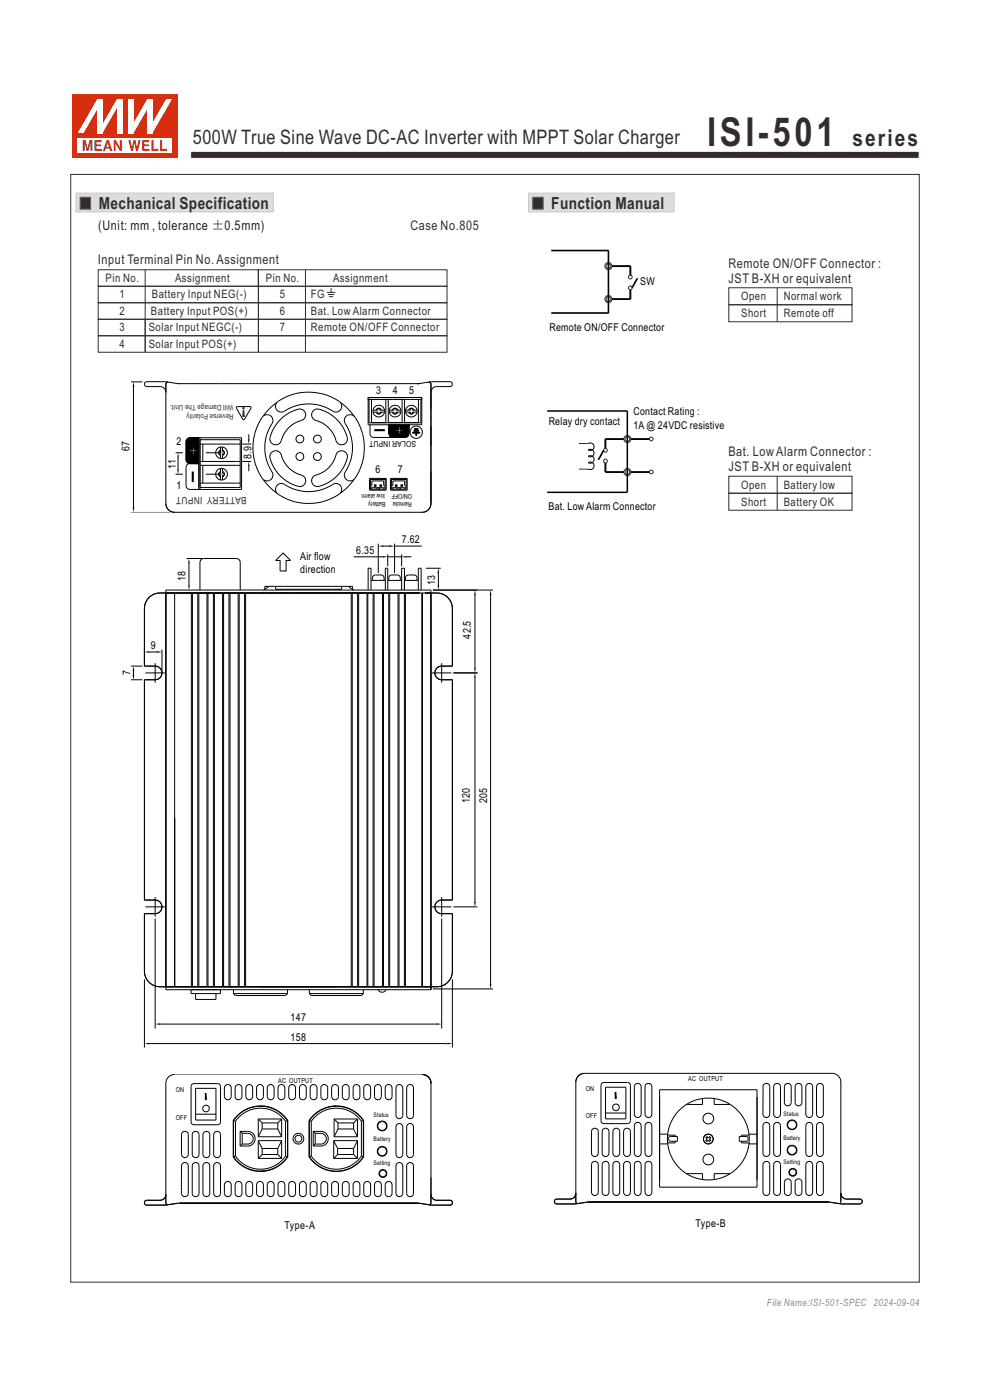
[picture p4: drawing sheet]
<svg xmlns="http://www.w3.org/2000/svg" width="210mm" height="297mm" viewBox="0 0 210 297" stroke-linecap="round" stroke-linejoin="round" font-family="sans-serif">
<path d="M16.1 41h41.9v4h-41.9z" fill-rule="evenodd" fill="#dcdddd" stroke="#c9caca" stroke-width=".21"/>
<path d="M17 41.8h2.2v2.6h-2.2z" fill-rule="evenodd" fill="#332c2b" stroke="#5f5d5d" stroke-width=".21"/>
<g fill="none" stroke="#000" stroke-width=".21">
<path d="M27.8 81h2.4M28.3 81.7v26.1M27.8 108.7h8.3M39.6 118.5h3.2M40.1 119.5v4.6M60 117.3l1.6 1.6h-.9v2.2h-1.3v-2.2h-.9zM75 118.1h6.2M80.2 115.3v6.3M81.3 115.8h1.6M82.3 117.6v2.5M82.3 118.1h2.9M83.7 115.3v6.3"/>
<path d="M83.7 115.8h5.8M85.2 117.6v2.5M86.2 118.1h1.1M31.7 138.3h1.6M31.7 126.7a3.3 3.3 0 0 1 2.2-.9h58.7a3.3 3.3 0 0 1 3.4 3.3v12.2h-2.3a1.45 1.45 0 0 0-1.5 1.5 1.45 1.45 0 0 0 1.5 1.4h2.3v46.7h-2.3a1.44 1.44 0 0 0-1.5 1.5 1.44 1.44 0 0 0 1.5 1.4h2.3v12.2a3.3 3.3 0 0 1-3.4 3.3h-58.7a3.3 3.3 0 0 1-3.3-3.3v-12.2h2.3a1.44 1.44 0 0 0 1.5-1.4 1.44 1.44 0 0 0-1.5-1.5h-2.3v-46.7h2.3a1.45 1.45 0 0 0 1.5-1.4 1.45 1.45 0 0 0-1.5-1.5h-2.3v-12.2a3.3 3.3 0 0 1 1.1-2.4zM34.4 137.8v4.5M37 125.8v83.5M40.6 125.8v83.5M40.8 125.8v83.5M42 125.8v83.5M42.2 125.8v83.5M42.4 125.2v-5.9a.84 .84 0 0 1 .8-.8h6.9a.82 .82 0 0 1 .9 .8v5.9"/>
<path d="M43.9 125.8v83.5M44.1 125.8v83.5M45.3 125.8v83.5M45.5 125.8v83.5M47.2 125.8v83.5M47.4 125.8v83.5M48.6 125.8v83.5M48.8 125.8v83.5M50.5 125.8v83.5M50.7 125.8v83.5M51.9 125.8v83.5M52.1 125.8v83.5"/>
<path d="M55.9 125.2h-20.7v84.8h56.2v-84.8h-32.7M55.9 125.2h2.8M56.2 125l-.3 .2M56.2 125v-.6h18.6v.6M57 124.4l-.8 .6M58.5 124.4l.1 .6M58.6 125l.1 .2M58.6 125h13.8M72.4 125l-.2 .2M72.4 124.4v.6M73.9 124.4l.9 .6M74.5 125.8v83.5"/>
<path d="M74.7 125.8v83.5M74.8 125l.3 .2M75.9 125.8v83.5M76.1 125.8v83.5M77.9 125.8v83.5M78 125.8v83.5M78.1 125.2v-4.7h.6v4.7M78.7 123.1h3M79 123.1a.81 .81 0 0 1 .7-1.1h1.1a.81 .81 0 0 1 .7 1.1M79.1 125.8v83.5M79.4 125.8v83.5M81.1 125.8v83.5"/>
<path d="M81.3 125.8v83.5M81.7 125.2v-4.7h.6v4.7M82.3 123.1h2.9M82.5 123.1a.81 .81 0 0 1 .6-1.1h1.2a.81 .81 0 0 1 .6 1.1M82.5 125.8v83.5M82.7 125.8v83.5M84.4 125.8v83.5M84.6 125.8v83.5M85.2 125.2v-4.7h.6v4.7M85.8 125.8v83.5M85.8 123.1h2.9M86 123.1a.81 .81 0 0 1 .6-1.1h1.2a.81 .81 0 0 1 .7 1.1"/>
<path d="M86 125.8v83.5M88.7 125.2v-4.7h.6v4.7M89.5 125.8v83.5M90.3 120.5h3.2M91.8 125.2h12.8M93 121.6v2.5M100.8 126.2v15.5M104.1 126.2v82.6M27.8 141.3h2.4M27.8 144.2h2.4M28.3 142v1.8M30.8 142.8h4.2"/>
<path d="M32.9 140.7v4.1M91.6 142.8h4.2M93.7 140.7v4.1M96.2 142.8h5.1M100.8 143.8v47.6M30.8 192.4h4.2M32.9 194.9v23.3M32.9 190.3v4.2M91.6 192.4h4.2M93.7 194.9v23.3M93.7 190.3v4.2M96.2 192.4h5.1"/>
<path d="M30.6 207.8v14.4M33.9 217.3h58.7M40.5 210v.8h6.3v-.8M41.5 210.8v1.2h4.3v-1.2M49.5 210.8h11.5M49.5 210v.8M49.5 210.8l.4 .4h10.7l.4-.4M61 210v.8M65.6 210.8h11.5M65.6 210v.8M65.6 210.8l.4 .4h10.7l.4-.4M77.1 210v.8"/>
<path d="M80.2 210a.94 .94 0 0 0 .9 .5 .94 .94 0 0 0 .8-.5M91.8 209.8h12.8M96 207.7v14.5M31.7 221.4h63.2"/>
</g>
<g fill="none" stroke="#332c2b" stroke-width=".21">
<path d="M20.8 57.2h34v3.5h-34zM30.8 57.2v17.5M54.8 57.2v3.5M54.8 57.2h40v3.5h-40zM64.8 57.2v17.5M20.8 60.7h34v3.5h-34zM20.8 64.2h34v3.5h-34zM20.8 67.7h34v3.5h-34zM20.8 71.2h34v3.5h-34zM54.8 60.7h40v3.5h-40zM54.8 64.2h40v3.5h-40zM54.8 67.7h40v3.5h-40z"/>
<path d="M54.8 71.2h40v3.5h-40zM69.3 62h1.8M69.6 62.5h1.3M69.8 62.9h.9M70.2 61.1v.9"/>
</g>
<path d="M112.1 41h30.9v4h-30.9z" fill-rule="evenodd" fill="#dcdddd" stroke="#c9caca" stroke-width=".21"/>
<path d="M113 41.8h2.2v2.6h-2.2z" fill-rule="evenodd" fill="#332c2b" stroke="#5f5d5d" stroke-width=".21"/>
<g fill="none" stroke="#332c2b" stroke-width=".21">
<path d="M154.6 61h26.1v3.7h-26.1zM154.6 64.7h26.1v3.6h-26.1zM164.9 61v7.2M154.6 101h26.1v3.6h-26.1zM154.6 104.6h26.1v3.6h-26.1zM164.9 101v7.2"/>
<circle cx="129.1" cy="56.5" r=".5"/>
<circle cx="129.1" cy="56.5" r=".75"/>
<circle cx="133.7" cy="58.8" r=".4"/>
<circle cx="129.1" cy="63.5" r=".5"/>
<circle cx="129.1" cy="63.5" r=".75"/>
<circle cx="133.7" cy="61.1" r=".4"/>
<circle cx="128.4" cy="97.8" r=".4"/>
<circle cx="128.4" cy="95.5" r=".4"/>
<circle cx="133.1" cy="93.1" r=".75"/>
<circle cx="133.1" cy="93.1" r=".5"/>
<circle cx="138.1" cy="93.1" r=".4"/>
<circle cx="133.1" cy="100.1" r=".75"/>
<circle cx="133.1" cy="100.1" r=".5"/>
<circle cx="138.1" cy="100.1" r=".4"/>
</g>
<g fill="none" stroke="#000" stroke-width=".21">
<path d="M116.9 53.2h12.2v13.2M129.8 56.5h4M133.7 56.5v1.9M135.2 59l-1.1 2M116.9 66.4h12.2M129.8 63.5h4M133.7 61.5v1.9M35.6 81.1l-.3 .1-.1 .3v25.3a1.85 1.85 0 0 0 1.8 1.9M35.6 81.1l-4.5-.1a.52 .52 0 0 0-.5 .5 .52 .52 0 0 0 .5 .5h2.8a1.24 1.24 0 0 1 1.3 1.2M35.6 81.1l2.2 .3h51l2.1-.3M40.2 92.9h11v10.9h-9.1v-10.9M42.4 94.2v4.5h8.6"/>
<path d="M42.4 92.9v1.3M42.4 97.9h8.6M42.4 94.2h8.6M43 94.2v3.7M43 98.7v3.8M46.4 96.3l.4 .3M46.4 95.8v.5M46.4 96.3h.4v1M46.8 95.5l-.4 .3M46.8 97.3h.4M46.8 99.4h.4M46.8 94.8a1.24 1.24 0 0 0-1 1.3 1.24 1.24 0 0 0 1 1.2"/>
<path d="M46.8 99.4a1.24 1.24 0 0 0-1 1.2 1.24 1.24 0 0 0 1 1.2M46.8 94.8h.4M46.8 94.8v1h-.4M46.8 99.4v1h-.4M47.2 95.5l.4 .3M47.2 94.8a1.24 1.24 0 0 1 1 1.3 1.24 1.24 0 0 1-1 1.2M47.2 99.4a1.24 1.24 0 0 1 1 1.2 1.24 1.24 0 0 1-1 1.2M47.2 94.8v1h.4M47.2 99.4v1h.4M47.6 95.8v.5M47.6 96.3l-.4 .3M47.6 96.3h-.4v1"/>
<path d="M55.8 88.3a1.24 1.24 0 0 1 1.7 0 1.24 1.24 0 0 1 .2 1.6 9.5 9.5 0 0 0 .1 10.5 1.23 1.23 0 0 1-.5 1.4 1.23 1.23 0 0 1-1.5-.1M55.8 88.3a11.4 11.4 0 0 0 0 13.4M57.6 96a1.3 1.3 0 0 1 1.4-.3 1.3 1.3 0 0 1 .8 1.2 6.6 6.6 0 0 0 4.6 4.1 1.28 1.28 0 0 1 .2 1.8 1.28 1.28 0 0 1-1.8 .2 8.1 8.1 0 0 1-5.5-6.3zM58.7 85.4a11.5 11.5 0 0 1 13.5 0M58.7 85.4a1.24 1.24 0 0 0 0 1.6 1.24 1.24 0 0 0 1.7 .2 9.4 9.4 0 0 1 10.5 .2 1.24 1.24 0 0 0 1.4-.5 1.24 1.24 0 0 0-.1-1.5M58.7 85.4l-1.7 1.5-1.2 1.4M59.6 88.8a7.3 7.3 0 0 1 4.2-2 1.28 1.28 0 0 1 1 1.4 1.28 1.28 0 0 1-1.3 1.1 6.2 6.2 0 0 0-4 4.5 1.28 1.28 0 0 1-1.7 .3 1.28 1.28 0 0 1-.4-1.7 8.6 8.6 0 0 1 2.2-3.6zM66.5 87.1a1.63 1.63 0 0 1 2.1 0 8.1 8.1 0 0 1 5.1 6.2 1.28 1.28 0 0 1-1.4 1.1 1.28 1.28 0 0 1-1.2-1.3 6.6 6.6 0 0 0-4.6-4.1 1.25 1.25 0 0 1 0-1.9zM72.2 85.4l1.4 1.1 1.5 1.8M75.1 88.3a11.4 11.4 0 0 1 0 13.4M75.1 88.3a1.24 1.24 0 0 0-1.6 0 1.24 1.24 0 0 0-.2 1.6 9.7 9.7 0 0 1-.2 10.7 1.24 1.24 0 0 0 .6 1.3 1.24 1.24 0 0 0 1.4-.2M78.1 84.3h11.4v5.8h-11.4z"/>
<path d="M78.5 90.1v1.9a.82 .82 0 0 0 .8 .8h6.6a.82 .82 0 0 0 .8-.8M90.9 81.1l.4 .1 .1 .3v25.3a1.85 1.85 0 0 1-1.9 1.9h-52.5M90.9 81.1l4.5-.1a.52 .52 0 0 1 .6 .5 .52 .52 0 0 1-.6 .5h-2.8a1.24 1.24 0 0 0-1.2 1.2M116.1 87.2h17l-.1 17.2h-16.9M122.8 94.1h2a.81 .81 0 0 1 1.2 .7 .81 .81 0 0 1-1.2 .6 .81 .81 0 0 1 1.2 .7 .81 .81 0 0 1-1.2 .7 .81 .81 0 0 1 1.2 .7 .81 .81 0 0 1-1.2 .6 .81 .81 0 0 1 1.2 .7 .81 .81 0 0 1-1.2 .7M122.8 99.5h2M128 95.5l-1.1 2M128.4 93.1h3.9M128.4 93.1v2M128.4 98.2v1.9M133.8 93.1h3.9M42.4 103.4h8.6v-10.1h-8.6v10.5"/>
<path d="M42.4 102.5h8.6M46.4 100.8l.4 .4M46.4 100.4v.4M46.4 100.8h.4v1M46.8 100l-.4 .4M46.8 101.8h.4M47.2 100l.4 .4M47.6 100.8l-.4 .4M47.6 100.4v.4M47.6 100.8h-.4v1M55.8 101.7l1.2 1.4 1.7 1.5M58.7 104.6a1.24 1.24 0 0 1 0-1.6 1.24 1.24 0 0 1 1.7-.2 9.4 9.4 0 0 0 10.5-.2 1.23 1.23 0 0 1 1.4 .5 1.23 1.23 0 0 1-.1 1.5"/>
<path d="M58.7 104.6a11.4 11.4 0 0 0 13.5 0M66.5 101a6.9 6.9 0 0 0 5-4.9 1.28 1.28 0 0 1 1.7-.2 1.28 1.28 0 0 1 .3 1.7 8.1 8.1 0 0 1-6.4 5.6 1.25 1.25 0 0 1-1-.9 1.25 1.25 0 0 1 .4-1.3zM75.1 101.7l-1.1 1.4-1.8 1.5M78.4 101.5h3.5v2.5h-3.5zM78.4 101.7h3.5M78.6 101.7v2.1h3.1v-2.1M78.6 103.1h.3v-1.1h2.5v1.1h.3M78.6 103.5h3.1M78.9 103.5v.3M79.8 103.5v.3M80.5 103.5v.3M81.4 103.5v.3"/>
<path d="M82.8 101.5h3.6v2.5h-3.6zM82.8 101.7h3.6M83 103.5h3.2M83 103.1h.3v-1.1h2.5l.1 1.1h.3M83 101.7v2.1h3.2v-2.1M83.3 103.5v.3M84.3 103.5v.3M84.9 103.5v.3M85.9 103.5v.3M128.4 100.1h3.9M133.8 100.1h3.9M37 227.9a1.86 1.86 0 0 0-1.8 1.9v25.4l.1 .3 .4 .1"/>
<path d="M40.7 230.1l.4-.2h5l.5 .2 .2 .4v7.5l-.3 .5-.3 .1h-5.1l-.5-.2-.1-.4v-7.5zM41.5 230.9h4.3v6.7h-4.3zM41.5 236.4h4.3M47.8 230.3a.72 .72 0 0 1 .8-.2 .72 .72 0 0 1 .4 .7v1.8a.72 .72 0 0 1-.7 .7 .72 .72 0 0 1-.7-.7v-1.8zM49.5 238.2h.1M49.5 237.7v7.7M49.5 237.7l.4 .2M49.9 237.9a6.5 6.5 0 0 1 10.7 0M49.9 237.9v7.4M50.1 230.3a.72 .72 0 0 1 .8-.2 .72 .72 0 0 1 .4 .7v1.8a.72 .72 0 0 1-.7 .7 .72 .72 0 0 1-.7-.7v-1.9zM50.3 236.8a6.9 6.9 0 0 1 10.7 .9v7.7a6.9 6.9 0 0 1-11.5 0v-7.7zM51.2 232.8v.1"/>
<path d="M51.2 235.9v.1M52.3 230.3a.72 .72 0 0 1 .8-.2 .72 .72 0 0 1 .5 .7v1.8a.72 .72 0 0 1-.7 .7 .72 .72 0 0 1-.8-.7v-1.8zM54.7 230.3a.73 .73 0 0 1 .7-.2 .73 .73 0 0 1 .5 .7v1.8a.72 .72 0 0 1-.8 .7 .72 .72 0 0 1-.7-.7v-1.9zM54.8 237.4l.8 .8M54.8 237.4v3.8M54.8 237.4h4.9M55.3 234.7a6.9 6.9 0 0 0-5.8 3M55.3 234.7a6.9 6.9 0 0 1 5.7 3M55.3 234.7h.9M55.6 238.2v1.3M55.6 238.2h3.3M55.6 239.5l-.8 1.7"/>
<path d="M55.6 239.5h3.3M56.9 230.3a.72 .72 0 0 1 .8-.2 .72 .72 0 0 1 .4 .7v1.8a.72 .72 0 0 1-.7 .7 .72 .72 0 0 1-.7-.7v-1.9zM58.9 238.2v1.3M58.9 239.5l.8 1.7M59.2 230.3a.73 .73 0 0 1 .8-.2 .73 .73 0 0 1 .4 .7v1.8a.72 .72 0 0 1-.7 .7 .72 .72 0 0 1-.7-.7v-1.9zM59.7 237.4v3.8M59.7 237.4l-.8 .8M60.6 237.9v7.4M61 237.7v7.7M61 237.7l-.4 .2M61.5 230.3a.72 .72 0 0 1 .8-.2 .72 .72 0 0 1 .4 .7v1.8a.72 .72 0 0 1-.7 .7 .72 .72 0 0 1-.8-.7l.1-1.9zM63.8 230.3a.72 .72 0 0 1 .7-.2 .72 .72 0 0 1 .5 .7v1.8a.72 .72 0 0 1-.8 .7 .72 .72 0 0 1-.7-.7v-1.9z"/>
<path d="M65.6 237.7v7.7M65.6 237.7l.4 .2M66 237.9a6.5 6.5 0 0 1 10.7 0M66 237.9v7.4M66 230.3a.72 .72 0 0 1 .8-.2 .72 .72 0 0 1 .4 .7v1.8a.72 .72 0 0 1-.7 .7 .72 .72 0 0 1-.7-.7v-1.9zM66.3 236.7a6.9 6.9 0 0 1 10.8 1v7.7a6.9 6.9 0 0 1-11.5 0v-7.7zM68.2 230.3a.72 .72 0 0 1 .8-.2 .72 .72 0 0 1 .5 .7v1.8a.72 .72 0 0 1-.7 .7 .72 .72 0 0 1-.7-.7v-1.8zM70.4 234.7h1M70.6 230.3a.72 .72 0 0 1 .8-.2 .72 .72 0 0 1 .4 .7v1.8a.72 .72 0 0 1-.7 .7 .72 .72 0 0 1-.8-.7l.1-1.9zM70.9 237.4h4.9M70.9 237.4l.8 .8M70.9 237.4v3.8"/>
<path d="M71.4 234.7a6.9 6.9 0 0 1 5.7 3M71.4 234.7a6.9 6.9 0 0 0-5.8 3M71.7 238.2h3.3M71.7 238.2v1.3M71.7 239.5h3.3M71.7 239.5l-.8 1.7M72.9 230.3a.72 .72 0 0 1 .7-.2 .72 .72 0 0 1 .5 .7v1.8a.72 .72 0 0 1-.8 .7 .72 .72 0 0 1-.7-.7v-1.9zM75 238.2v1.3M75 239.5l.8 1.7M75.1 230.3a.72 .72 0 0 1 .8-.2 .72 .72 0 0 1 .4 .7v1.8a.72 .72 0 0 1-.7 .7 .72 .72 0 0 1-.7-.7v-1.9zM75.8 237.4l-.8 .8M75.8 237.4v3.8"/>
<path d="M76.7 237.9v7.4M77.1 238.2h.1M77.1 237.7v7.7M77.1 237.7l-.4 .2M77.4 230.3a.72 .72 0 0 1 .8-.2 .72 .72 0 0 1 .4 .7v1.8a.72 .72 0 0 1-.7 .7 .72 .72 0 0 1-.7-.7v-1.9zM79.7 230.3a.72 .72 0 0 1 .8-.2 .72 .72 0 0 1 .4 .7v1.8a.72 .72 0 0 1-.7 .7 .72 .72 0 0 1-.8-.7l.1-1.9zM81.9 230.3a.72 .72 0 0 1 .8-.2 .72 .72 0 0 1 .5 .7v1.8a.72 .72 0 0 1-.8 .7 .72 .72 0 0 1-.7-.7v-1.8zM84.2 230.3a.73 .73 0 0 1 .8-.2 .73 .73 0 0 1 .4 .7v5.8a.72 .72 0 0 1-.7 .7 .72 .72 0 0 1-.7-.7v-5.9zM84.2 238.5a.73 .73 0 0 1 .8-.1 .73 .73 0 0 1 .4 .7v5.8a.72 .72 0 0 1-.7 .7 .72 .72 0 0 1-.7-.7v-5.9zM86.5 230.3a.72 .72 0 0 1 .8-.2 .72 .72 0 0 1 .4 .7v5.8a.72 .72 0 0 1-.7 .7 .72 .72 0 0 1-.7-.7v-5.8zM86.5 238.5a.72 .72 0 0 1 .8-.1 .72 .72 0 0 1 .4 .7v5.8a.72 .72 0 0 1-.7 .7 .72 .72 0 0 1-.7-.7v-5.8zM89.6 227.9a1.86 1.86 0 0 1 1.8 1.9"/>
<path d="M91.4 229.8v25.4l-.1 .3-.3 .1M125.7 239.5a.73 .73 0 0 1 .8-.1 .73 .73 0 0 1 .4 .7v4.5a.72 .72 0 0 1-.7 .7 .72 .72 0 0 1-.7-.7v-4.6zM127.7 229.8l.4-.2h5l.5 .3 .1 .4v7.4l-.2 .5-.4 .2h-5l-.5-.3-.1-.4v-7.4zM127.9 239.6a.72 .72 0 0 1 .8-.2 .72 .72 0 0 1 .5 .7v4.5a.72 .72 0 0 1-.7 .7 .72 .72 0 0 1-.8-.7v-4.5zM128.4 230.6h4.4v6.8h-4.4zM128.4 236.1h4.4M130.3 239.5a.73 .73 0 0 1 .7-.1 .73 .73 0 0 1 .5 .7v4.5a.72 .72 0 0 1-.8 .7 .72 .72 0 0 1-.7-.7v-4.6zM132.5 239.5a.73 .73 0 0 1 .8-.1 .73 .73 0 0 1 .4 .7v4.5a.72 .72 0 0 1-.7 .7 .72 .72 0 0 1-.7-.7v-4.5zM134.8 230a.73 .73 0 0 1 .8-.1 .73 .73 0 0 1 .4 .7v5.7a.72 .72 0 0 1-.7 .8 .72 .72 0 0 1-.7-.8v-5.8zM134.8 238.3a.73 .73 0 0 1 .8-.1 .73 .73 0 0 1 .4 .6v5.8a.72 .72 0 0 1-.7 .7 .72 .72 0 0 1-.7-.7v-5.9zM137.1 230a.72 .72 0 0 1 .7-.1 .72 .72 0 0 1 .5 .7v5.7a.72 .72 0 0 1-.8 .8 .72 .72 0 0 1-.7-.8v-5.7zM137.1 238.3a.72 .72 0 0 1 .7-.1 .72 .72 0 0 1 .5 .6v5.8a.72 .72 0 0 1-.8 .7 .72 .72 0 0 1-.7-.7v-5.8z"/>
<path d="M139.9 231.2h20.7v20.6h-20.7zM149 233v1.3h-3.3M151.5 233v1.3h3.3M162 238.4a.72 .72 0 0 1 .8-.3 .72 .72 0 0 1 .5 .7v5.8a.72 .72 0 0 1-.7 .7 .72 .72 0 0 1-.8-.7v-5.8zM162.1 230a.72 .72 0 0 1 .8-.1 .72 .72 0 0 1 .4 .7v5.7a.72 .72 0 0 1-.7 .8 .72 .72 0 0 1-.8-.8v-5.7zM164.4 230a.73 .73 0 0 1 .7-.1 .73 .73 0 0 1 .5 .7v5.7a.72 .72 0 0 1-.8 .8 .72 .72 0 0 1-.7-.8v-5.8zM164.4 238.3a.73 .73 0 0 1 .7-.1 .73 .73 0 0 1 .5 .6v5.8a.72 .72 0 0 1-.8 .7 .72 .72 0 0 1-.7-.7v-5.9zM166.6 230.1a.73 .73 0 0 1 .8-.2 .73 .73 0 0 1 .4 .7v3.3a.72 .72 0 0 1-.7 .7 .72 .72 0 0 1-.7-.7v-3.3zM168.8 230.1a.72 .72 0 0 1 .8-.2 .72 .72 0 0 1 .5 .7v3.3a.72 .72 0 0 1-.7 .7 .72 .72 0 0 1-.7-.7v-3.4zM171.1 238.4a.72 .72 0 0 1 .8-.3 .72 .72 0 0 1 .5 .7v5.8a.72 .72 0 0 1-.7 .7 .72 .72 0 0 1-.8-.7v-5.8zM171.2 230a.72 .72 0 0 1 .8-.1 .72 .72 0 0 1 .4 .7v5.7a.72 .72 0 0 1-.7 .8 .72 .72 0 0 1-.8-.8v-5.7zM173.4 238.4a.72 .72 0 0 1 .8-.3 .72 .72 0 0 1 .4 .7v5.8a.72 .72 0 0 1-.7 .7 .72 .72 0 0 1-.7-.7v-5.8z"/>
<path d="M173.5 230a.72 .72 0 0 1 .7-.1 .72 .72 0 0 1 .4 .7v5.7a.72 .72 0 0 1-.7 .8 .72 .72 0 0 1-.7-.8v-5.7zM178.4 229.6a1.86 1.86 0 0 0-1.9-1.9h-52.5a1.86 1.86 0 0 0-1.9 1.9v25.4l.2 .2 .3 .1M178.4 229.5v25.4l-.2 .3-.3 .1M35.2 253.4l-.3 .7-.6 .5h-3.1a.51 .51 0 0 0-.6 .5 .51 .51 0 0 0 .6 .6l4.5-.1M35.7 255.6l2.1-.4h51l2.2 .4M38.7 246.9a.72 .72 0 0 1 .8-.2 .72 .72 0 0 1 .4 .6v5.8a.72 .72 0 0 1-.7 .8 .72 .72 0 0 1-.7-.8v-5.8zM38.8 240.2a.72 .72 0 0 1 .7-.1 .72 .72 0 0 1 .4 .6v4.2a.72 .72 0 0 1-.7 .7 .72 .72 0 0 1-.7-.7v-4.2zM40.9 246.9a.72 .72 0 0 1 .9-.2 .72 .72 0 0 1 .4 .6v5.8a.72 .72 0 0 1-.7 .8 .72 .72 0 0 1-.7-.8v-5.8zM41 240.2a.72 .72 0 0 1 .8-.1 .72 .72 0 0 1 .4 .6v4.2a.72 .72 0 0 1-.7 .7 .72 .72 0 0 1-.7-.7v-4.2zM43.2 246.9a.72 .72 0 0 1 .8-.2 .72 .72 0 0 1 .5 .6v5.8a.72 .72 0 0 1-.7 .8 .72 .72 0 0 1-.8-.8v-5.8zM43.3 240.2a.72 .72 0 0 1 .8-.1 .72 .72 0 0 1 .4 .6v4.2a.72 .72 0 0 1-.7 .7 .72 .72 0 0 1-.8-.7v-4.2zM45.5 246.9a.72 .72 0 0 1 .8-.2 .72 .72 0 0 1 .5 .6v5.8a.72 .72 0 0 1-.8 .8 .72 .72 0 0 1-.7-.8v-5.8z"/>
<path d="M45.6 240.2a.72 .72 0 0 1 .7-.1 .72 .72 0 0 1 .5 .6v4.2a.72 .72 0 0 1-.8 .7 .72 .72 0 0 1-.7-.7v-4.2zM47.9 250.8a.72 .72 0 0 1 .7-.1 .72 .72 0 0 1 .4 .7v1.7a.72 .72 0 0 1-.7 .8 .72 .72 0 0 1-.7-.8v-1.8zM49.5 244.9h.1M49.5 245.4a6.9 6.9 0 0 0 11.5 0M49.9 245.3a6.5 6.5 0 0 0 10.7 0M49.9 245.3l-.4 .1M50.1 250.8a.72 .72 0 0 1 .8-.1 .72 .72 0 0 1 .4 .7v1.7a.72 .72 0 0 1-.7 .8 .72 .72 0 0 1-.7-.8v-1.8zM50.9 240h1.7a1.55 1.55 0 0 1 1.5 1.6 1.55 1.55 0 0 1-1.5 1.5h-1.7M50.9 240l.5 .4M50.9 240v3.1M51.4 240.4h1.2a1.14 1.14 0 0 1 1.1 1.2 1.14 1.14 0 0 1-1.1 1.1h-1.2M51.4 242.7l-.5 .4"/>
<path d="M51.4 240.4v2.3M52.3 250.9a.73 .73 0 0 1 .8-.2 .73 .73 0 0 1 .5 .7v1.7a.72 .72 0 0 1-.7 .8 .72 .72 0 0 1-.8-.8v-1.7zM54.7 250.8a.73 .73 0 0 1 .8-.1 .73 .73 0 0 1 .4 .7v1.7a.72 .72 0 0 1-.8 .8 .72 .72 0 0 1-.7-.8v-1.8zM54.8 242v3.7M54.8 242l.8 1.6M54.8 245.7h4.9M54.8 241.2h4.9M54.8 242h4.9M55.3 248.5h.9M55.6 243.6v1.3M55.6 244.9l-.8 .8M55.6 243.6h3.3"/>
<path d="M55.6 244.9h3.3M56.9 250.8a.72 .72 0 0 1 .8-.1 .72 .72 0 0 1 .4 .7v1.7a.72 .72 0 0 1-.7 .8 .72 .72 0 0 1-.7-.8v-1.8zM58.9 243.6v1.3M58.9 244.9l.8 .8M59.2 250.8a.73 .73 0 0 1 .8-.1 .73 .73 0 0 1 .4 .7v1.7a.72 .72 0 0 1-.7 .8 .72 .72 0 0 1-.7-.8v-1.8zM59.7 242v3.7M59.7 242l-.8 1.6M60.6 245.3l.4 .1M61.5 250.8a.72 .72 0 0 1 .8-.1 .72 .72 0 0 1 .4 .7v1.7a.72 .72 0 0 1-.7 .8 .72 .72 0 0 1-.8-.8l.1-1.8zM63.8 250.8a.72 .72 0 0 1 .7-.1 .72 .72 0 0 1 .5 .7v1.7a.72 .72 0 0 1-.8 .8 .72 .72 0 0 1-.7-.8v-1.8zM65.6 245.4a6.9 6.9 0 0 0 11.5 0M66 245.3a6.5 6.5 0 0 0 10.7 0"/>
<path d="M66 245.3l-.4 .1M66 250.8a.72 .72 0 0 1 .8-.1 .72 .72 0 0 1 .4 .7v1.7a.72 .72 0 0 1-.7 .8 .72 .72 0 0 1-.7-.8v-1.8zM66.4 240h1.7a1.55 1.55 0 0 1 1.5 1.6 1.55 1.55 0 0 1-1.5 1.5h-1.7M66.4 240l.5 .4M66.4 240v3.1M66.9 240.4h1.2a1.14 1.14 0 0 1 1.1 1.2 1.14 1.14 0 0 1-1.1 1.1h-1.2M66.9 240.4v2.3M66.9 242.7l-.5 .4M68.3 250.8a.72 .72 0 0 1 .8-.1 .72 .72 0 0 1 .4 .7v1.7a.72 .72 0 0 1-.7 .8 .72 .72 0 0 1-.7-.8v-1.8zM70.6 250.8a.72 .72 0 0 1 .8-.1 .72 .72 0 0 1 .4 .7v1.7a.72 .72 0 0 1-.7 .8 .72 .72 0 0 1-.8-.8l.1-1.8zM70.8 245.7h5M70.8 242l.8 1.6"/>
<path d="M70.8 242h5M70.8 242v3.7M70.9 241.2h4.9M71.6 243.6h3.4M71.6 244.9h3.4M71.6 244.9l-.8 .8M71.6 243.6v1.3M72.9 250.8a.72 .72 0 0 1 .7-.1 .72 .72 0 0 1 .5 .7v1.7a.72 .72 0 0 1-.8 .8 .72 .72 0 0 1-.7-.8v-1.8zM75 243.6v1.3M75 244.9l.8 .8M75.1 250.8a.72 .72 0 0 1 .8-.1 .72 .72 0 0 1 .4 .7v1.7a.72 .72 0 0 1-.7 .8 .72 .72 0 0 1-.7-.8v-1.8zM75.8 242v3.7"/>
<path d="M75.8 242l-.8 1.6M76.7 245.3l.4 .1M77.1 244.9h.1M77.4 250.8a.72 .72 0 0 1 .8-.1 .72 .72 0 0 1 .4 .7v1.7a.72 .72 0 0 1-.7 .8 .72 .72 0 0 1-.7-.8v-1.8zM79.7 250.8a.72 .72 0 0 1 .8-.1 .72 .72 0 0 1 .4 .7v1.7a.72 .72 0 0 1-.7 .8 .72 .72 0 0 1-.8-.8l.1-1.8zM81.9 250.9a.73 .73 0 0 1 .8-.2 .73 .73 0 0 1 .5 .7v1.7a.72 .72 0 0 1-.8 .8 .72 .72 0 0 1-.7-.8v-1.7zM84.2 246.9a.72 .72 0 0 1 .8-.2 .72 .72 0 0 1 .4 .6v5.8a.72 .72 0 0 1-.7 .8 .72 .72 0 0 1-.7-.8v-5.9zM86.4 246.9a.72 .72 0 0 1 .8-.2 .72 .72 0 0 1 .5 .6v5.8a.72 .72 0 0 1-.7 .8 .72 .72 0 0 1-.7-.8v-5.8zM91.4 253.4l.3 .7 .6 .5h3.2a.51 .51 0 0 1 .5 .5 .51 .51 0 0 1-.5 .6l-4.5-.1M122.1 253.1l-.3 .9-.6 .4h-3.1a.52 .52 0 0 0-.5 .5 .52 .52 0 0 0 .5 .5l4.5-.1M122.6 255.3l2.1-.3h51.1l2.1 .3M125.6 246.6a.73 .73 0 0 1 .8-.2 .73 .73 0 0 1 .5 .7v5.8a.72 .72 0 0 1-.7 .7 .72 .72 0 0 1-.7-.7v-5.9z"/>
<path d="M127.9 246.6a.73 .73 0 0 1 .8-.2 .73 .73 0 0 1 .5 .7v5.8a.72 .72 0 0 1-.7 .7 .72 .72 0 0 1-.8-.7v-5.8zM130.2 246.6a.73 .73 0 0 1 .8-.2 .73 .73 0 0 1 .5 .7v5.8a.72 .72 0 0 1-.8 .7 .72 .72 0 0 1-.7-.7v-5.9zM132.5 246.6a.73 .73 0 0 1 .8-.2 .73 .73 0 0 1 .4 .7v5.8a.72 .72 0 0 1-.7 .7 .72 .72 0 0 1-.7-.7v-5.8zM134.8 246.6a.73 .73 0 0 1 .8-.2 .73 .73 0 0 1 .4 .7v5.8a.72 .72 0 0 1-.7 .7 .72 .72 0 0 1-.7-.7v-5.9zM137.1 246.6a.72 .72 0 0 1 .7-.2 .72 .72 0 0 1 .5 .7v5.8a.72 .72 0 0 1-.8 .7 .72 .72 0 0 1-.7-.7v-5.8zM139.9 240.6h1.7M139.9 242.7h1.7M141.6 240.8h1.6v.3M142 241.2l1.7-.1v1h-1.7l-.2-.4zM143.2 242.1v.4h-1.6M145.7 249h3.3v1.2M150 241.1l.3 .3 .2-.3 .3 .3-.3 .2 .3 .3-.3 .2-.2-.2-.3 .2-.3-.2 .3-.3-.3-.2z"/>
<path d="M154.8 249h-3.3v1.2M156.8 241.1h1.6l.3 .3v.4l-.3 .3h-1.6zM157.3 242.1v.4h1.6M158.9 240.6h1.7M158.9 242.7h1.7M158.9 240.8h-1.6v.3M162 246.6a.73 .73 0 0 1 .8-.2 .73 .73 0 0 1 .5 .7v5.8a.72 .72 0 0 1-.7 .7 .72 .72 0 0 1-.8-.7v-5.8zM164.3 246.6a.73 .73 0 0 1 .8-.2 .73 .73 0 0 1 .5 .7v5.8a.72 .72 0 0 1-.8 .7 .72 .72 0 0 1-.7-.7v-5.9zM166.6 250.3a.72 .72 0 0 1 .8-.2 .72 .72 0 0 1 .4 .7v2.1a.72 .72 0 0 1-.7 .7 .72 .72 0 0 1-.7-.7v-2.1zM168.8 250.3a.72 .72 0 0 1 .8-.2 .72 .72 0 0 1 .5 .7v2.1a.72 .72 0 0 1-.7 .7 .72 .72 0 0 1-.7-.7v-2.2zM171.1 246.6a.73 .73 0 0 1 .8-.2 .73 .73 0 0 1 .5 .7v5.8a.72 .72 0 0 1-.7 .7 .72 .72 0 0 1-.8-.7v-5.8zM173.4 246.6a.72 .72 0 0 1 .8-.2 .72 .72 0 0 1 .4 .7v5.8a.72 .72 0 0 1-.7 .7 .72 .72 0 0 1-.7-.7v-5.8z"/>
<path d="M178.4 253.1l.2 .8 .7 .5h3.1a.52 .52 0 0 1 .5 .5 .52 .52 0 0 1-.5 .5l-4.5-.1"/>
<circle cx="63.6" cy="93.1" r=".83"/>
<circle cx="63.6" cy="96.9" r=".83"/>
<circle cx="67.3" cy="93.1" r=".83"/>
<circle cx="67.3" cy="96.9" r=".83"/>
<circle cx="43.7" cy="235.2" r=".7"/>
<circle cx="81.1" cy="238.9" r="1.03"/>
<circle cx="81.1" cy="238.9" r=".93"/>
<circle cx="130.7" cy="234.9" r=".7"/>
<circle cx="150.3" cy="237.3" r="1.13"/>
<circle cx="168" cy="238.6" r="1.04"/>
<circle cx="168" cy="238.6" r=".93"/>
<circle cx="63.3" cy="241.6" r="1.14"/>
<circle cx="63.3" cy="241.6" r=".72"/>
<circle cx="81.1" cy="244.2" r="1.03"/>
<circle cx="81.1" cy="244.2" r=".93"/>
<circle cx="81.2" cy="248.9" r=".71"/>
<circle cx="81.2" cy="249" r=".83"/>
<circle cx="150.2" cy="241.6" r="8.7"/>
<circle cx="150.2" cy="241.6" r="1.03"/>
<circle cx="150.3" cy="246" r="1.13"/>
<circle cx="150.3" cy="241.6" r="1.03"/>
<circle cx="168" cy="244" r="1.03"/>
<circle cx="168" cy="244" r=".93"/>
<circle cx="168.2" cy="248.7" r=".7"/>
<circle cx="168.2" cy="248.7" r=".83"/>
</g>
<g fill="#000" stroke="#000" stroke-width=".21">
<path d="M39.7 93.1l.5-.2h1.9v5.4h-2l-.4-.2-.2-.5v-4.1z" fill-rule="evenodd"/>
<path d="M82.5 90.1h4.2v2l-.2 .4-.4 .2h-3.1l-.3-.2-.2-.5z" fill-rule="evenodd"/>
<path d="M43.6 232l.1 1.3z" fill-rule="evenodd"/>
<path d="M43.6 232l.1 1.3z" fill-rule="evenodd"/>
<path d="M43.6 232l.1 1.3z" fill-rule="evenodd"/>
<path d="M43.6 232l.1 1.3z" fill-rule="evenodd"/>
<path d="M130.5 231.8l.1 1.2z" fill-rule="evenodd"/>
<path d="M130.5 231.8l.1 1.2z" fill-rule="evenodd"/>
<path d="M130.5 231.8l.1 1.2z" fill-rule="evenodd"/>
<path d="M130.5 231.8l.1 1.2z" fill-rule="evenodd"/>
</g>
<path d="M37 227.9h52.7" fill="none" stroke="#000" stroke-width=".37"/>
<path d="M83.9 91.1h.6v-.7h.3v.7h.7v.3h-.7v.7h-.3v-.7h-.6z" fill-rule="evenodd" fill="#fefefe" stroke="#000" stroke-width=".21"/>
<g fill="none" stroke="#000" stroke-width=".21">
<path d="M40.3 98.3a.82 .82 0 0 0-.8 .9v3.8a.82 .82 0 0 0 .8 .8h1.8M40.3 92.9a.82 .82 0 0 0-.8 .8v3.8a.82 .82 0 0 0 .8 .8M40.3 98.3h1.8M40.9 94.8h.2v.7h.7v.2h-.7v.7h-.2v-.7h-.7v-.2h.7zM50.2 86.3h3v.3l-1.4 2.4-.3-.1-1.3-2.3zM78.1 84.7h11.4M78.3 84.7v5h11v-5M78.8 89.6h3M78.8 84.7v5M79.1 87a1.24 1.24 0 0 1 1.2-1 1.24 1.24 0 0 1 1.3 1M79.1 87.4a1.24 1.24 0 0 0 1.2 1.1 1.24 1.24 0 0 0 1.3-1.1M79.1 87v.4"/>
<path d="M79.1 87.4h1v.4M79.8 87.4l.3 .4M80.1 87.8h.5M80.1 86.6l-.3 .4M80.1 86.6h.5M80.1 86.6v.4h-1M80.6 86.6l.3 .4M80.6 86.6v.4h1M80.9 87.4l-.3 .4M81.6 87v.4M81.6 87.4h-1v.4M81.8 84.7v5"/>
<path d="M82.4 89.6h2.9M82.4 84.7v5M82.6 87a1.24 1.24 0 0 1 1.2-1 1.24 1.24 0 0 1 1.2 1M82.6 87.4a1.24 1.24 0 0 0 1.2 1.1 1.24 1.24 0 0 0 1.2-1.1M82.6 87v.4M82.6 87.4h1v.4M83.2 87.4l.4 .4M83.6 86.6h.4M83.6 87.8h.4M83.6 86.6l-.4 .4M83.6 86.6v.4h-1M84 86.6l.4 .4"/>
<path d="M84 86.6v.4h1M84.4 87.4l-.4 .4M85 87v.4M85 87.4h-1v.4M85.3 84.7v5M85.8 89.6h3M85.8 84.7v5M86 87a1.24 1.24 0 0 1 1.3-1 1.24 1.24 0 0 1 1.2 1M86 87.4a1.24 1.24 0 0 0 1.3 1.1 1.24 1.24 0 0 0 1.2-1.1M86 87v.4M86 87.4h1.1v.4M86.7 87.4l.4 .4"/>
<path d="M86.7 90.1v1.8a.74 .74 0 0 1-.6 .9h-3a.72 .72 0 0 1-.6-.9M86.8 90.1v1.9M87.1 86.6h.4M87.1 87.8h.4M87.1 86.6l-.4 .4M87.1 86.6v.4h-1.1M87.4 91.8h1.7M87.5 86.6l.3 .4M87.5 86.6v.4h1M87.7 91.4h1.2M87.8 91h1M87.8 87.4l-.3 .4"/>
<path d="M88.3 91.9v.6M88.5 87v.4M88.5 87.4h-1v.4M88.8 84.7v5"/>
<circle cx="88.3" cy="91.7" r="1.3"/>
</g>
<g fill="#000" stroke="#000" stroke-width=".21">
<path d="M40.1 98.3h2z" fill-rule="evenodd"/>
<path d="M40.1 98.3h2z" fill-rule="evenodd"/>
<path d="M40.1 92.9h2z" fill-rule="evenodd"/>
<path d="M40.3 92.9h1.8z" fill-rule="evenodd"/>
<path d="M82.5 90.1v2z" fill-rule="evenodd"/>
<path d="M82.5 90.1v1.8z" fill-rule="evenodd"/>
<path d="M86.7 90.1v2z" fill-rule="evenodd"/>
<path d="M86.7 90.1v2z" fill-rule="evenodd"/>
</g>
<g fill="#332c2b" stroke="#000" stroke-width=".21">
<path d="M85.1 102.9h.3v.3h-.3z" fill-rule="evenodd"/>
<path d="M80.6 102.9h.3v.3h-.3z" fill-rule="evenodd"/>
<path d="M83.9 102.9h.3v.3h-.3z" fill-rule="evenodd"/>
<path d="M79.4 102.9h.4v.3h-.4z" fill-rule="evenodd"/>
</g>
<path d="M37.2 96h1.6M37.8 97.1v2.5M43.6 96h3.4M51.4 97.9h1.9M51.4 94.2h1.9M52.8 92.1v1.1M52.8 98.9v1.1M37.2 100.6h1.6M43.6 100.6h3.4" fill="none" stroke="#000" stroke-width=".21"/>
<g fill="#000">
<path d="M28.3 81l.2 1.1h-.4zM37.6 99.6h.3l-.1 1zM37.8 96l.1 1.1h-.3zM52.8 97.9l.2 1h-.4zM52.6 93.2h.4l-.2 1zM28.1 107.6h.4l-.2 1.1zM40.1 118.5l.2 1h-.4zM81.2 118l1.1 .1-1.1 .2zM80.3 115.8l1-.1v.3zM82.7 115.7l1 .1-1 .2zM85.2 118.1l1-.1v.3zM30.6 138.3l1.1-.2v.4z"/>
<path d="M33.3 138.1l1.1 .2-1.1 .2zM39.9 124.1h.4l-.2 1.1zM93 120.5l.2 1.1h-.4zM92.8 124.1h.4l-.2 1.1zM100.8 125.2l.1 1h-.3zM104.1 125.2l.1 1h-.3zM28.1 143.2h.4l-.2 1zM28.3 141.3l.2 1.1h-.4zM100.6 141.7h.3l-.1 1.1zM100.8 142.7l.1 1.1h-.3zM100.6 191.3h.3l-.1 1.1zM32.9 217.3l1.1-.2v.3z"/>
<path d="M92.6 217.1l1.1 .2-1.1 .1zM103.9 208.8h.3l-.1 1zM30.6 221.4l1.1-.2v.4zM94.9 221.2l1.1 .2-1.1 .2z"/>
</g>
<path d="M40.4 32.1h154.6v1.5h-154.6z" fill-rule="evenodd" fill="#332c2b" stroke="#fefefe" stroke-width=".21"/>
<g fill="#332c2b" stroke="#332c2b" stroke-width=".21">
<path d="M51.6 87.1h.1l.1 1.2h-.3z" fill-rule="evenodd"/>
<circle cx="51.7" cy="86.6" r=".15"/>
</g>
<path d="M40.9 94.8h.2v.7h.7v.2h-.7v.7h-.2v-.7h-.7v-.2h.7z" fill-rule="evenodd" fill="#fefefe" stroke="#000" stroke-width=".21"/>
<path d="M15.4 20.1h22.2v13.4h-22.2z" fill-rule="evenodd" fill="#d62e0f"/>
<path d="M16.5 29.3h20v3.1h-20z" fill-rule="evenodd" fill="#fefefe"/>
<g fill="#d62e0f">
<path d="M27.2 29.8h.5l.3 1.6 .3-1.6h.4l.4 1.6 .3-1.6h.4l-.6 2.2h-.4l-.3-1.7-.3 1.7h-.4z" fill-rule="evenodd"/>
<path d="M30.2 29.8h1.5v.4h-1.1v.4h1v.4h-1v.6h1.1v.4h-1.5z" fill-rule="evenodd"/>
<path d="M32.1 29.8h.5v1.8h1v.4h-1.5z" fill-rule="evenodd"/>
<path d="M34 29.8h.4v1.8h1v.4h-1.4z" fill-rule="evenodd"/>
<path d="M17.5 29.8h.7l.4 1.7 .4-1.7h.6v2.2h-.4v-1.9l-.4 1.9h-.4l-.4-1.9v1.9h-.5z" fill-rule="evenodd"/>
<path d="M20 29.8h1.6v.4h-1.1v.4h1v.4h-1v.6h1.1v.4h-1.6z" fill-rule="evenodd"/>
<path d="M22.8 30.3l.3 .8h-.5zM22.6 29.8l-.8 2.2h.5l.1-.5h.8l.2 .5h.4l-.7-2.2z" fill-rule="evenodd"/>
<path d="M24.1 29.8h.5l.8 1.5v-1.5h.4v2.2h-.4l-.9-1.6v1.6h-.4z" fill-rule="evenodd"/>
</g>
<g fill="#fff">
<path d="M24.8 21h1.1v7.2h-1.1z" fill-rule="evenodd"/>
<path d="M24.8 21h1.1l-4.2 7.2h-1.1z" fill-rule="evenodd"/>
<path d="M20.6 21h1.1v7.2h-1.1z" fill-rule="evenodd"/>
<path d="M20.6 21h1.1v.3l-4 6.9h-1.3z" fill-rule="evenodd"/>
<path d="M31.2 21h1.1v7.2h-1.1z" fill-rule="evenodd"/>
<path d="M35.2 21h1.3l-4.2 7.2h-1.1v-.3z" fill-rule="evenodd"/>
<path d="M27.2 21h1.1v7.2h-1.1z" fill-rule="evenodd"/>
<path d="M31.2 21h1.1v.3l-4 6.9h-1.1v-.3z" fill-rule="evenodd"/>
</g>
<path d="M15 37h180v235h-180z" fill="none" stroke="#332c2b" stroke-width=".21"/>
<text font-size="8.5" fill="#332c2b" x="150" y="31">ISI-501</text>
<text font-size="4.9" fill="#332c2b" x="180.8" y="31">series</text>
<text font-size="4.2" fill="#332c2b" x="40.9" y="30.6">500W True Sine Wave DC-AC Inverter with MPPT Solar Charger</text>
<g font-size="3.5" fill="#332c2b">
<text x="20.9" y="44.3">Mechanical Specification</text>
<text x="116.9" y="44.3">Function Manual</text>
</g>
<g font-size="3.5">
<text x="81.5" y="91.8" transform="rotate(-180 81.5 91.8)">_</text>
<text x="40.3" y="102.1" transform="rotate(-90 40.3 102.1)">_</text>
</g>
<text font-size="2.8" fill="#231f20" x="20.8" y="48.7">(Unit: mm , tolerance ±0.5mm)</text>
<g font-size="2.8" fill="#332c2b">
<text x="87" y="48.7">Case No.805</text>
<text x="20.8" y="56.1">Input Terminal Pin No. Assignment</text>
<text x="154.5" y="60">JST B-XH or equivalent</text>
<text x="154.5" y="56.8">Remote ON/OFF Connector :</text>
<text x="154.5" y="100">JST B-XH or equivalent</text>
<text x="154.5" y="96.8">Bat. Low Alarm Connector :</text>
</g>
<g font-size="2.5" fill="#332c2b">
<text x="22.4" y="59.8">Pin No.</text>
<text x="37.1" y="59.8">Assignment</text>
<text x="56.4" y="59.8">Pin No.</text>
<text x="70.6" y="59.8">Assignment</text>
<text x="25.4" y="63.3">1</text>
<text x="32.2" y="63.3">Battery Input NEG(-)</text>
<text x="59.4" y="63.3">5</text>
<text x="65.9" y="63.3">FG</text>
<text x="157.2" y="63.7">Open</text>
<text x="166.2" y="63.7">Normal work</text>
<text x="25.4" y="66.8">2</text>
<text x="25.4" y="70.3">3</text>
<text x="31.5" y="70.3">Solar Input NEGC(-)</text>
<text x="32" y="66.8">Battery Input POS(+)</text>
<text x="59.4" y="66.8">6</text>
<text x="59.4" y="70.3">7</text>
<text x="65.9" y="66.8">Bat. Low Alarm Connector</text>
<text x="65.9" y="70.3">Remote ON/OFF Connector</text>
<text x="157.2" y="67.3">Short</text>
<text x="166.2" y="67.3">Remote off</text>
<text x="25.4" y="73.8">4</text>
<text x="31.5" y="73.8">Solar Input POS(+)</text>
<text x="157.2" y="103.7">Open</text>
<text x="157.2" y="107.3">Short</text>
<text x="166.2" y="107.3">Battery OK</text>
<text x="166.2" y="103.7">Battery low</text>
</g>
<g font-size="2.3">
<text x="135.8" y="60.5">SW</text>
<text x="116.6" y="70.2">Remote ON/OFF Connector</text>
<text x="79.8" y="83.6">3</text>
<text x="83.3" y="83.6">4</text>
<text x="86.8" y="83.6">5</text>
<text x="134.4" y="88.1">Contact Rating :</text>
<text x="27.5" y="95.6" transform="rotate(-90 27.5 95.6)">67</text>
<text x="37.5" y="94.5">2</text>
<text x="116.4" y="90.2">Relay dry contact</text>
<text x="134.4" y="91.1">1A @ 24VDC resistive</text>
<text x="37.3" y="99.4" transform="rotate(-90 37.3 99.4)">11</text>
<text x="53.3" y="97.4" transform="rotate(-90 53.3 97.4)">8.9</text>
<text x="79.7" y="100.3">6</text>
<text x="84.4" y="100.3">7</text>
<text x="37.5" y="103.7">1</text>
<text x="116.4" y="108.2">Bat. Low Alarm Connector</text>
<text x="63.7" y="118.9">Air flow</text>
<text x="75.6" y="117.5">6.35</text>
<text x="85.3" y="115.2">7.62</text>
<text x="39.4" y="123.2" transform="rotate(-90 39.4 123.2)">18</text>
<text x="63.7" y="121.5">direction</text>
<text x="92.3" y="124.2" transform="rotate(-90 92.3 124.2)">13</text>
<text x="32" y="137.7">9</text>
<text x="99.9" y="135.5" transform="rotate(-90 99.9 135.5)">42.5</text>
<text x="27.7" y="143.1" transform="rotate(-90 27.7 143.1)">7</text>
<text x="99.6" y="170.3" transform="rotate(-90 99.6 170.3)">120</text>
<text x="103.3" y="170.3" transform="rotate(-90 103.3 170.3)">205</text>
<text x="61.7" y="216.6">147</text>
<text x="61.7" y="220.7">158</text>
<text x="60.3" y="260.8">Type-A</text>
<text x="147.5" y="260.3">Type-B</text>
</g>
<text font-size="2.1" fill="#332c2b" x="52.3" y="105.5" transform="rotate(-180 52.3 105.5)">BATTERY INPUT</text>
<text font-size="2.1" fill="#8b8b8c" x="162.7" y="277">File Name:ISI-501-SPEC 2024-09-04</text>
<text font-size="1.8" x="88.3" y="93.6" transform="rotate(-180 88.3 93.6)">SOLAR INPUT</text>
<g font-size="1.6" fill="#332c2b">
<text x="49.6" y="87.8" transform="rotate(-180 49.6 87.8)">Reverse Polarity</text>
<text x="49.6" y="86" transform="rotate(-180 49.6 86)">Will Damage The Unit.</text>
</g>
<g font-size="1.4">
<text x="81.6" y="104.9" transform="rotate(-180 81.6 104.9)">low alarm</text>
<text x="81.8" y="106.4" transform="rotate(-180 81.8 106.4)">Battery</text>
<text x="87.4" y="106.4" transform="rotate(-180 87.4 106.4)">Remote</text>
<text x="87.4" y="104.9" transform="rotate(-180 87.4 104.9)">ON/OFF</text>
<text x="37.3" y="231.7">ON</text>
<text x="59" y="229.7">AC OUTPUT</text>
<text x="124.3" y="231.5">ON</text>
<text x="146" y="229.4">AC OUTPUT</text>
<text x="37.3" y="237.5">OFF</text>
<text x="124.3" y="237.2">OFF</text>
</g>
<g font-size="1.3">
<text x="79.3" y="237">Status</text>
<text x="166.2" y="236.8">Status</text>
<text x="79.2" y="242">Battery</text>
<text x="166.2" y="241.7">Battery</text>
<text x="79.2" y="247.2">Setting</text>
<text x="166.2" y="246.9">Setting</text>
</g>
</svg>
